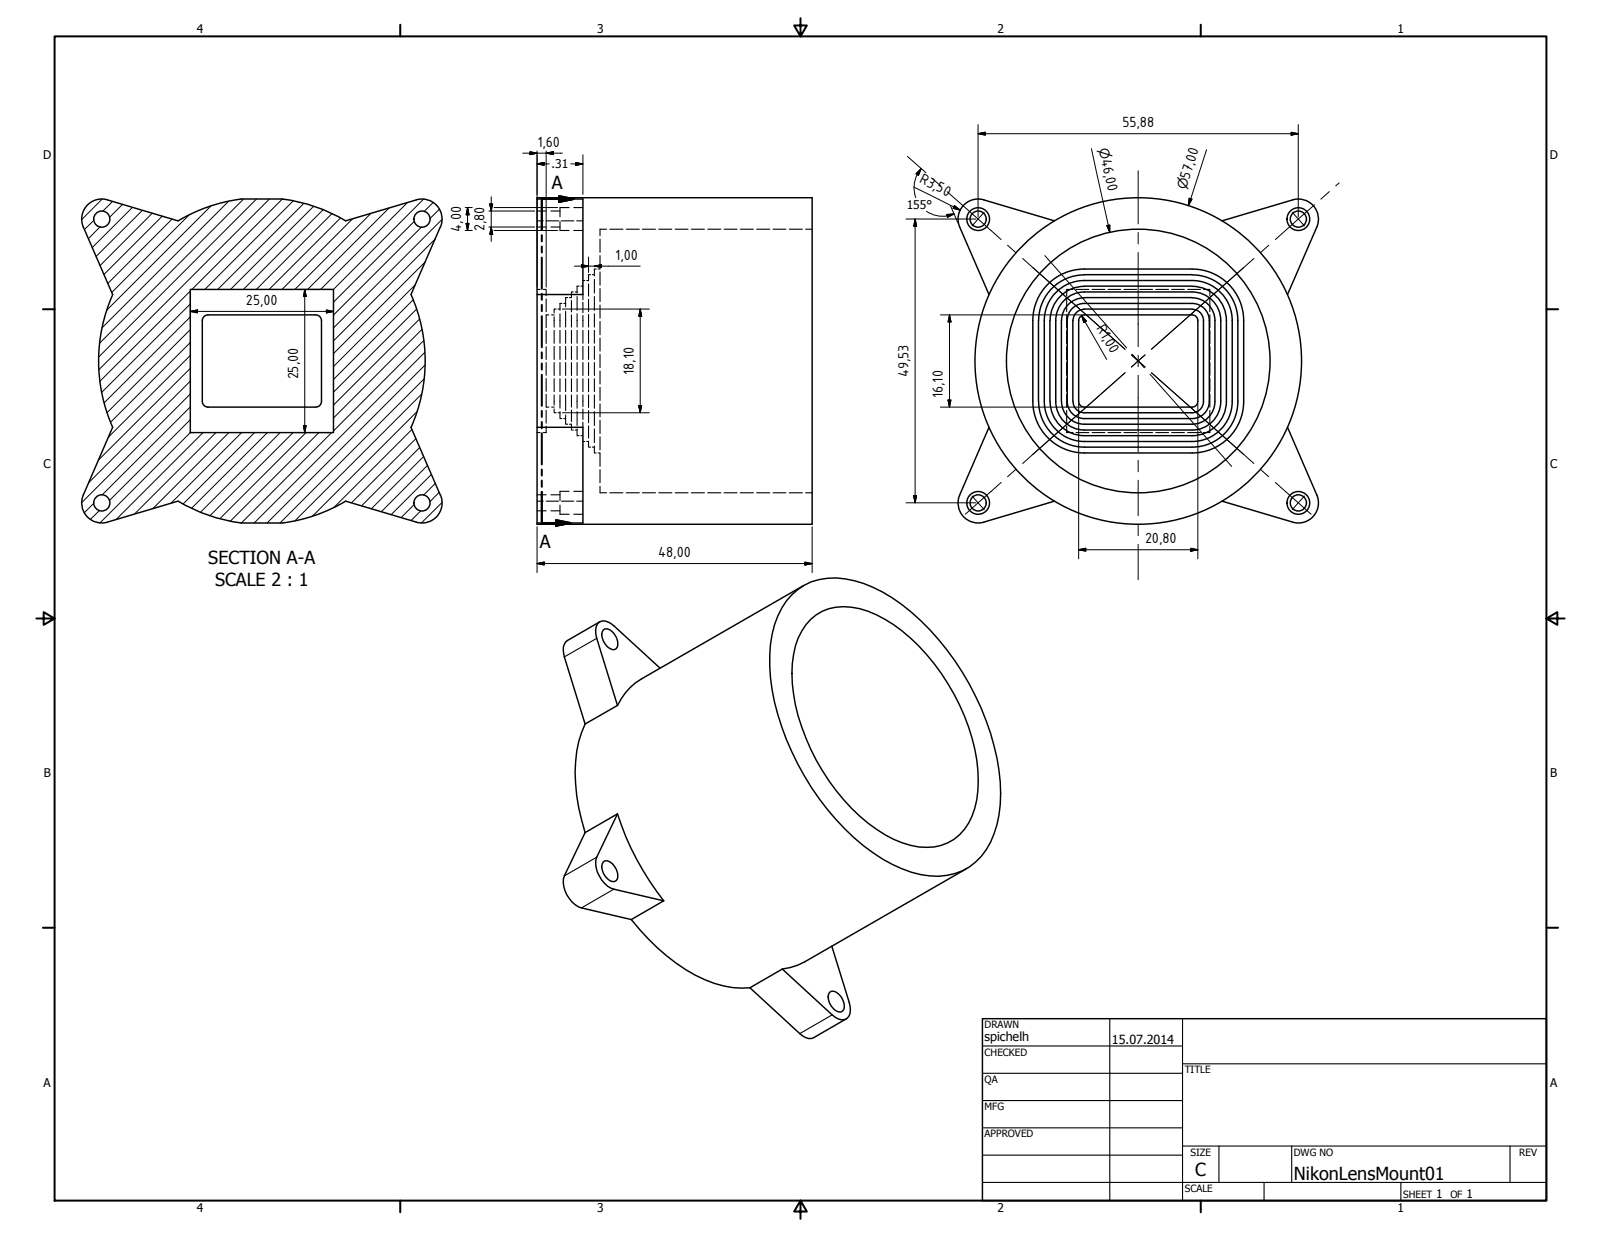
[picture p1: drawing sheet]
<svg xmlns="http://www.w3.org/2000/svg" width="559mm" height="432mm" viewBox="0 0 559 432" stroke-linecap="round" stroke-linejoin="round" font-family="sans-serif">
<!-- layer: Hidden (ANSI) -->
<g fill="none" stroke="#000" stroke-width=".38">
<path d="M187.5 77.1h2.1M187.5 73.7h3.1M187.5 79.2h3.1M190.6 77.1h4.3M192.3 73.7h3.2M192.3 79.2h3.2M195.5 77.3v3.2h3.1M196 77.1h4.3M198.6 72.5h-3.1v3.2M200.3 72.5h3.2M201.3 77.1h2.2M200.3 80.5h3.2"/>
<path d="M202.1 99.9h-.7v2.4M202.8 99.9h.7M203.5 97.9h.6M204.8 97.9h.6M205.4 99.1v4.3M206.1 95.9h-.7v2.1M206.8 95.9h.7M207.5 97.5v4.8M208.1 93.9h-.6v2.4M208.8 93.9h.6M209.4 83.4v4.7M209.4 89.2v4.6"/>
<path d="M209.4 94.9v4.7M211.7 80h-2.3v2.3M212.9 80h4.5M218.6 80h4.5M224.2 80h4.6M229.9 80h4.6M235.6 80h4.6M241.3 80h4.6M247 80h4.6M252.7 80h4.5M258.4 80h4.6M264.1 80h4.6"/>
<path d="M269.8 80h4.5M275.5 80h4.5M281.2 80h2.3M187.5 101h1M189.6 101h1v2.3M190.6 104.3v4.5M190.6 115.4v4.5M191.6 109.9h-1v4.5M192.5 109.9h.9M193.4 110.6v3.6M193.4 115.3v4.5M194.1 107.9h-.7v1.3"/>
<path d="M194.8 107.9h.7M195.5 109.5v4.7M195.5 115.3v4.5M196.1 105.9h-.6v2.4M196.8 105.9h.6M197.4 108.7v5.5M197.4 115.3v4.5M198.1 103.9h-.7v3.2M199.5 104.9v4M199.5 109.9v4.3M199.5 115.3v4.5M200.1 101.9h-.6v2h-.7"/>
<path d="M200.8 101.9h.6M201.4 103.5v4.8M201.4 109.5v4.7M201.4 115.3v4.5M203.5 102.8v1.8M203.5 105.5v3.7M203.5 110.1v4.1M203.5 115.3v4.5M205.4 104.5v4.2M205.4 109.8v4.4M205.4 115.3v4.5M207.5 103.5v4.8"/>
<path d="M207.5 109.5v4.7M207.5 115.3v4.5M209.4 100.7v4.6M209.4 106.5v4.6M209.4 112.2v4.6M209.4 118v4.6M372.3 104.3v4.5M372.3 109.9v4.5M372.3 115.4v4.5M374.5 101h-2.2v2.3M375.6 101h4.4M381.2 101h4.4"/>
<path d="M386.7 101h4.5M392.3 101h4.4M397.8 101h4.5M403.4 101h4.5M408.9 101h4.5M414.5 101h4.5M420.1 101h2.2v2.3M422.3 104.3v4.5M422.3 109.9v4.5M422.3 115.4v4.5M190.6 121v4.5M190.6 126.6v4.4"/>
<path d="M190.6 132.1v4.5M190.6 137.7v4.4h1M193.4 120.9v4.6M193.4 126.6v4.5M193.4 132.2v4.5M193.4 137.9v3.5M195.5 120.9v4.6M195.5 126.6v4.5M195.5 132.2v4.5M195.5 137.9v4.6M197.4 120.9v4.6M197.4 126.6v4.5"/>
<path d="M197.4 132.2v4.5M197.4 137.9v5.4M199.5 120.9v4.6M199.5 126.6v4.5M199.5 132.2v4.5M199.5 137.9v4.2M201.4 120.9v4.6M201.4 126.6v4.5M201.4 132.2v4.5M201.4 137.9v4.6M203.5 120.9v4.6M203.5 126.6v4.5"/>
<path d="M203.5 132.2v4.5M203.5 137.9v4M205.4 120.9v4.6M205.4 126.6v4.5M205.4 132.2v4.5M205.4 137.9v4.3M207.5 120.9v4.6M207.5 126.6v4.5M207.5 132.2v4.5M207.5 137.9v4.6M209.4 123.7v4.6M209.4 129.5v4.5"/>
<path d="M209.4 135.2v4.6M372.3 121v4.5M372.3 126.6v4.4M372.3 132.1v4.5M372.3 137.7v4.4M422.3 121v4.5M422.3 126.6v4.4M422.3 132.1v4.5M422.3 137.7v4.4M187.5 151h1M190.6 148.8v2.2h-1M190.6 143.3v4.4"/>
<path d="M192.5 142.1h.9M193.4 142.7v1.4h.7M194.8 144.1h.7M195.5 143.7v2.4h.6M196.8 146.1h.6M197.4 144.9v3.2h.7M198.8 148.1h.7v2h.6M199.5 143.1v4M200.8 150.1h.6M201.4 149.7v2.4h.7M201.4 143.7v4.8M202.8 152.1h.7"/>
<path d="M203.5 142.8v3.6M203.5 147.4v1.8M203.5 154.1h.6M204.8 154.1h.6M205.4 154v2.1h.7M205.4 143.3v4.3M205.4 148.7v4.2M206.8 156.1h.7M207.5 155.7v2.4h.6M207.5 143.7v4.8M207.5 149.7v4.8M208.8 158.1h.6"/>
<path d="M209.4 141v4.5M209.4 146.7v4.6M209.4 152.5v4.5M209.4 158.2v4.6M372.3 148.8v2.2h2.2M372.3 143.3v4.4M375.6 151h4.4M381.2 151h4.4M386.7 151h4.5M392.3 151h4.4M397.8 151h4.5M403.4 151h4.5"/>
<path d="M408.9 151h4.5M414.5 151h4.5M422.3 143.3v4.4M422.3 148.8v2.2h-2.2M187.5 174.9h2.1M187.5 172.7h3.1M187.5 178.3h3.1M190.6 174.9h4.3M192.3 172.7h3.2M192.3 178.3h3.2M195.5 176.3v3.2h3.1M196 174.9h4.3"/>
<path d="M198.6 171.5h-3.1v3.3M200.3 179.5h3.2M200.3 171.5h3.2M201.3 174.9h2.2M209.4 164v4.5M209.4 169.7v2.3h2.3M212.9 172h4.5M218.6 172h4.5M224.2 172h4.6M229.9 172h4.6M235.6 172h4.6M241.3 172h4.6"/>
<path d="M247 172h4.6M252.7 172h4.5M258.4 172h4.6M264.1 172h4.6M269.8 172h4.5M275.5 172h4.5M281.2 172h2.3"/>
</g>
<!-- layer: Visible (ANSI) -->
<g fill="none" stroke="#000" stroke-width=".51">
<path d="M29.1 79.2l10.2 23.6M37.5 69.8a7 7 0 0 0-7.2 2 7 7 0 0 0-1.2 7.5M37.5 69.8l24.6 7.3M62.2 77.1a57 57 0 0 1 21.9-7.6h14.6a57.5 57.5 0 0 1 22 7.6M145.3 69.8l-24.7 7.3M145.3 69.8a7 7 0 0 1 7.2 2 7 7 0 0 1 1.2 7.5M153.7 79.2l-10.3 23.6M187.5 69.5h16v33.3h-16M187.5 69h96v114h-96zM335 79.2l10.2 23.6M343.4 69.8a7 7 0 0 0-7.2 2 7 7 0 0 0-1.2 7.5M343.4 69.8l24.6 7.3"/>
<path d="M451.2 69.8l-24.7 7.3M451.2 69.8a7 7 0 0 1 7.2 2 7 7 0 0 1 1.2 7.5M459.6 79.2l-10.2 23.6M378.5 93.9h37.6a18 18 0 0 1 18 18M378.5 97.9h37.6a14 14 0 0 1 14 14M378.5 99.9h37.6a12 12 0 0 1 12 12M378.5 95.9h37.6M378.5 99.9a12 12 0 0 0-12 12M378.5 97.9a14 14 0 0 0-14 14M378.5 95.9a16 16 0 0 0-16 16M378.5 93.9a18 18 0 0 0-18 18M416.1 95.9a16 16 0 0 1 16 16"/>
<path d="M39.3 102.8a57 57 0 0 0 0 46.4M66.4 101h50v50h-50zM70.6 111.9a2 2 0 0 1 2-2h37.6a2 2 0 0 1 2 2M70.6 111.9v28.2M112.2 111.9v28.2M143.5 102.9a57 57 0 0 1 0 46.3M360.5 111.9v28.2M362.5 111.9v28.2M364.5 111.9v28.2M366.5 111.9v28.2M368.5 111.9v28.2M370.5 111.9v28.2"/>
<path d="M372.5 111.9v28.2M374.5 111.9v28.2M376.5 111.9v28.2M378.5 109.9h37.6a2 2 0 0 1 2 2M378.5 101.9h37.6a10 10 0 0 1 10 10M378.5 103.9h37.6a8 8 0 0 1 8 8M378.5 105.9h37.6a6 6 0 0 1 6 6M378.5 107.9h37.6M378.5 109.9a2 2 0 0 0-2 2M378.5 107.9a4 4 0 0 0-4 4M378.5 105.9a6 6 0 0 0-6 6M378.5 103.9a8 8 0 0 0-8 8"/>
<path d="M378.5 101.9a10 10 0 0 0-10 10M416.1 107.9a4 4 0 0 1 4 4M418.1 111.9v28.2M420.1 111.9v28.2M422.1 111.9v28.2M424.1 111.9v28.2M426.1 111.9v28.2M428.1 111.9v28.2M430.1 111.9v28.2M432.1 111.9v28.2M434.1 111.9v28.2M39.3 149.2l-10.2 23.6a7 7 0 0 0 1.2 7.4 7 7 0 0 0 7.2 2.1l24.6-7.4a58 58 0 0 0 22 7.6l14.6 .1a57.5 57.5 0 0 0 22-7.7l24.6 7.3a7 7 0 0 0 7.2-2 7 7 0 0 0 1.2-7.4"/>
<path d="M70.6 140.1a2 2 0 0 0 2 2h37.6a2 2 0 0 0 2-2M143.4 149.2l10.3 23.6M187.5 149.2h16v33.4h-16M345.2 149.2l-10.2 23.6a7 7 0 0 0 1.2 7.4 7 7 0 0 0 7.2 2.1l24.6-7.4M360.5 140.1a18 18 0 0 0 18 18M362.5 140.1a16 16 0 0 0 16 16M364.5 140.1a14 14 0 0 0 14 14M366.5 140.1a12 12 0 0 0 12 12M368.5 140.1a10 10 0 0 0 10 10M370.5 140.1a8 8 0 0 0 8 8M372.5 140.1a6 6 0 0 0 6 6M374.5 140.1a4 4 0 0 0 4 4"/>
<path d="M376.5 140.1a2 2 0 0 0 2 2M418.1 140.1a2 2 0 0 1-2 2h-37.6M420.1 140.1a4 4 0 0 1-4 4h-37.6M422.1 140.1a6 6 0 0 1-6 6h-37.6M424.1 140.1a8 8 0 0 1-8 8h-37.6M426.1 140.1a10 10 0 0 1-10 10h-37.6M428.1 140.1a12 12 0 0 1-12 12h-37.6M430.1 140.1a14 14 0 0 1-14 14h-37.6M432.1 140.1a16 16 0 0 1-16 16h-37.6M434.1 140.1a18 18 0 0 1-18 18h-37.6M449.4 149.2l10.2 23.6a7 7 0 0 1-1.2 7.4 7 7 0 0 1-7.2 2.1l-24.7-7.4M210.6 219.9a2.29 2.29 0 0 1 3.1 .6 4.9 4.9 0 0 1 1.4 5.9 2.29 2.29 0 0 1-3.1-.7 4.9 4.9 0 0 1-1.4-5.8z"/>
<path d="M276.4 207.6a21.7 21.7 0 0 1 21.7-4.9 56.8 56.8 0 0 1 26.4 17.1 92.5 92.5 0 0 1 24.6 53.2 39.1 39.1 0 0 1-4.9 23.6 20.7 20.7 0 0 1-22.8 8.7 54.5 54.5 0 0 1-26.5-15.9 93.2 93.2 0 0 1-26-52.8 41.4 41.4 0 0 1 4-24.3l1.5-2.5zM283 216.2a17.2 17.2 0 0 1 17-3.7 48.5 48.5 0 0 1 23.4 16 73.5 73.5 0 0 1 17.9 40.5 30 30 0 0 1-4.7 20.5 17.2 17.2 0 0 1-18.8 5.6 44.8 44.8 0 0 1-20.6-13 74.3 74.3 0 0 1-20.7-43.5 32.4 32.4 0 0 1 3.3-18.3l1.5-2.2zM198.1 223.6a4 4 0 0 0-1.4 4.4l7.5 24.7a43 43 0 0 0-2.9 25l.7 4.3 2.2 8.6-7.2 15.2a9.7 9.7 0 0 0 5.9 11.1l17.4 4.1a69.8 69.8 0 0 0 25.8 21 32.3 32.3 0 0 0 15.6 2.8l17.4 16a4.6 4.6 0 0 0 4.9 1.4M230.4 233.2l-16.2-14.8a4.6 4.6 0 0 0-5-1.2 4.9 4.9 0 0 0-.9 5.6l7.2 23.5a21.3 21.3 0 0 1 8.4-9.3M215.5 284.1a97.2 97.2 0 0 0 16.1 30.4l-17.4-4.1a10.1 10.1 0 0 1-6.2-10.1zM210.6 300.9a2.29 2.29 0 0 1 3.1 .6 4.9 4.9 0 0 1 1.4 5.8 2.29 2.29 0 0 1-3.1-.6 4.9 4.9 0 0 1-1.4-5.8zM290.3 330.3l6.1 19.6a5.5 5.5 0 0 1-.8 5.6 4 4 0 0 1-5.2-1.2l-17.4-16 5.4-1.4 2.4-1.1M289.6 346.4a2.28 2.28 0 0 1 3.1 .6 4.7 4.7 0 0 1 1.4 5.9 2.21 2.21 0 0 1-3.1-.7 4.9 4.9 0 0 1-1.4-5.8z"/>
<circle cx="35.5" cy="76.5" r="2.83"/>
<circle cx="147.3" cy="76.5" r="2.83"/>
<circle cx="341.4" cy="76.5" r="2.83"/>
<circle cx="341.4" cy="76.5" r="4"/>
<circle cx="453.2" cy="76.5" r="2.83"/>
<circle cx="453.2" cy="76.5" r="4"/>
<circle cx="397.3" cy="126" r="57"/>
<circle cx="397.3" cy="126" r="46"/>
<circle cx="35.5" cy="175.5" r="2.83"/>
<circle cx="147.3" cy="175.5" r="2.83"/>
<circle cx="341.4" cy="175.5" r="2.83"/>
<circle cx="341.4" cy="175.5" r="4"/>
<circle cx="453.2" cy="175.5" r="2.83"/>
<circle cx="453.2" cy="175.5" r="4"/>
</g>
<!-- layer: Visible Narrow (ANSI) -->
<path d="M208.3 222.8l-11.3 6.5M208.3 299.2l-11.3 6.6M214.2 310.4l-11.3 6.5M290.4 354.3l-11.3 6.5" fill="none" stroke="#000" stroke-width=".38"/>
<path d="M209.4 217l-11.3 6.6M280.5 204.4l-56.6 32.6M215.5 246.3l-11.3 6.4M215.5 284.1l-11.3 6.5M231.6 314.5l-11.3 6.5M337.4 303.2l-56.6 32.6M273 338.3l-11.3 6.5M295.3 355.7l-11.3 6.5" fill="none" stroke="#000" stroke-width=".51"/>
<!-- layer: Section Line (ANSI) -->
<g fill="none" stroke="#000" stroke-width=".7">
<path d="M195.1 68.5l5.1 1-5.1 1zM200.2 69.5h-11.1v10.8M189.1 82.1v2.2M189.1 86v2.1M189.1 89.9v10.9M189.1 102.6v2M189.1 106.4v2.2M189.1 110.4v10.8M189.1 123v2.1M189.1 126.9v2.1M189.1 130.8v10.9M189.1 143.4v2.1"/>
<path d="M189.1 147.3v2.2M189.1 151.3v10.8M189.1 163.9v2.1M189.1 167.8v2.1M189.1 171.7v10.9h10M194.1 181.5l5 1.1-5 .9z"/>
</g>
<path d="M195.1 70.5l5.1-1zM195.1 68.5l5.1 1-5.1 1zM194.1 183.5l5-.9zM194.1 181.5l5 1.1-5 .9z" fill="#000" stroke="#000" stroke-width=".7"/>
<!-- layer: Border (ANSI) -->
<g fill="none" stroke="#000" stroke-width=".7">
<path d="M19 12.7h520.8v406.4h-520.8zM139.7 8.6v4.1M279.4 6.3v6.4l-2.2-3.8h4.4l-2.2 3.8M419.1 8.6v4.1M15 107.9h4M539.8 107.9h4M12.7 215.9h6.3l-3.8-2.2v4.4l3.8-2.2M539.8 215.9l3.8 2.2v-4.4l-3.8 2.2h6.3M15 323.8h4M539.8 323.8h4M139.7 419.1v4.1M279.4 419.1l2.2 3.8h-4.4l2.2-3.8v6.3"/>
<path d="M419.1 419.1v4.1"/>
</g>
<!-- layer: Title (ANSI) -->
<g fill="none" stroke="#000" stroke-width=".38">
<path d="M387.3 355.6v63.5M412.7 355.6v63.5M342.9 365.1h69.8M342.9 374.6h69.8M412.7 371.3h127.1M342.9 384.2h69.8M342.9 393.7h69.8M342.9 412.7h196.9M342.9 403.2h69.8M412.7 400h127.1M425.4 400v12.7M441.2 412.7v6.4"/>
<path d="M450.8 400v12.7M488.9 412.7v6.4M527 400v12.7"/>
</g>
<path d="M342.9 355.6h196.9v63.5h-196.9z" fill="none" stroke="#000" stroke-width=".51"/>
<!-- layer: Hatch (ANSI) -->
<g fill="none" stroke="#000" stroke-width=".35">
<path d="M32.8 76.9l-3.3 3.2M34.9 79.2l-4 4.1M35.6 69.5l-7 7.1M39.3 70.3l-3.4 3.4M42.8 71.3l-4.6 4.6M46.2 72.4l-14 14M49.7 73.4l-16.2 16.1M53.1 74.4l-18.2 18.3M56.6 75.4l-20.3 20.4M60.1 76.5l-22.4 22.4M66.2 74.9l-27.2 27.2M73.7 71.9l-36.5 36.4"/>
<path d="M79.8 70.2l-44.2 44.2M85 69.5l-50.2 50.3M89.5 69.5l-55 55.1M94 69.5l-59.5 59.5M98.6 69.5l-31.6 31.5M102.4 70.1l-30.9 30.9M106 71l-30 30M109.5 72l-29 29M112.8 73.2l-27.8 27.8M115.9 74.5l-26.4 26.5M118.8 76.1l-24.9 24.9M123.1 76.4l-24.7 24.6"/>
<path d="M129.5 74.5l-26.6 26.5M135.8 72.6l-28.4 28.4M142.2 70.7l-30.3 30.3M144.6 77.3l-28.2 28.2M147.1 79.2l-30.7 30.8M147.8 69.5l-31.4 31.5M151.2 70.7l-3.1 3.1M153.4 73l-3.3 3.3M154.2 76.6l-37.8 37.9M145 99.4l-28.6 28.6M148.4 91.4l-32 32M151.8 83.5l-35.4 35.5"/>
<path d="M66.4 119.6l-27.8 27.8M66.4 115.1l-29.1 29M66.4 110.6l-30.1 30.1M66.4 106.1l-30.9 30.9M66.4 101.6l-31.5 31.5M144.2 104.6l-27.8 27.9M145.4 107.9l-29 29M146.4 111.4l-30 30M147.3 115l-30.9 30.9M147.9 118.9l-31.5 31.5M66.4 137.5l-37.8 37.9M66.4 133l-35.5 35.5"/>
<path d="M66.4 128.6l-32 32M66.4 124.1l-28.6 28.6M147.1 137.6l-44.2 44.2M148 132.3l-50.3 50.3M148.3 123l-59.6 59.6M148.3 127.4l-55.1 55.2M66.4 151l-31.5 31.5M66.4 146.5l-28.2 28.3M66.4 142l-30.7 30.7M70.9 151l-30.4 30.4M75.4 151l-28.5 28.5M79.9 151l-26.6 26.5"/>
<path d="M84.3 151l-24.6 24.6M88.8 151l-24.9 24.9M93.3 151l-26.4 26.4M97.8 151l-27.8 27.8M102.3 151l-29 29M106.8 151l-30 30M111.3 151l-30.9 30.9M115.8 151l-31.5 31.6M143.8 149.9l-27.2 27.2M145.2 153.1l-22.5 22.4M145.5 143.7l-36.4 36.4M146.5 156.2l-20.3 20.4"/>
<path d="M147.9 159.3l-18.3 18.3M32.7 175.7l-3.3 3.3M34.7 178.2l-3.1 3.1M144.5 176.1l-4.5 4.6M146.9 178.3l-3.5 3.4M149.2 162.4l-16.1 16.2M150.6 165.6l-14.1 14M152 168.7l-4.2 4.1M153.3 171.8l-3.2 3.3M154.2 175.5l-7.1 7"/>
</g>
<!-- layer: Dimension (ANSI) -->
<g fill="none" stroke="#000" stroke-width=".35">
<path d="M182.4 53.5h13.9M185 53l2.5 .5-2.5 .5zM187.5 57.2l2.4-.5v1zM187.5 52.7v47.5M187.5 57.2h4.2M190.6 53.5l2.6-.5v1zM190.6 52.7v47.5M199.2 57.2h4.3M201 56.7l2.5 .5-2.5 .5zM203.5 54v13.9M321.5 58.9l-1.4 2M341.4 46.7l2.5-.5v1z"/>
<path d="M341.4 46.7h111.7M341.4 43.5v32.2M380.9 51.9l6.4 29.2M421.1 52.3l-6.3 19.5M450.7 46.2l2.4 .5-2.4 .5zM453.1 43.5v32.2M162.4 72.5h2.4M162.7 78h1l-.5 2.5zM163.2 72.5l.5 2.5h-1zM163.2 72.5v8M170.6 79.2h16M170.6 73.7h16"/>
<path d="M170.9 71.2h1.1l-.6 2.5zM171.4 79.2l.6 2.6h-1.1zM171.4 68.7v15.6M172.5 72.5h22.1M316.2 76.5h24.4M318.9 65.3l16.3 8M319.4 76.5l.5 2.5h-1zM319.4 76.5v99M319.7 60.6l1.8-1.7-1 2.3zM320.1 60.9a10 10 0 0 0-.4 8.1M323.4 73.8a10 10 0 0 0 9.6 .9M330.5 74.9l2.5-.2-2.3 1.1z"/>
<path d="M331.7 71.8l2.6 6M333.1 71.8l2.1 1.5-2.5-.6zM386.3 78.7l1-.2v2.6zM415.1 69.2l1 .3-1.3 2.3zM162.4 80.5h2.4M172.5 80.5h22.1M200.5 92.9h23M202.9 92.4l2.5 .5-2.5 .5zM205.4 89.7v5.4M207.5 92.9l2.4-.5v1zM66.4 108.7l2.5-.5v1zM66.4 108.7h50"/>
<path d="M66.4 101.8v10.1M103.2 101h12.4M106.4 101l.5 2.5h-1zM106.4 101v50M113.9 108.2l2.5 .5-2.5 .5zM116.4 101.8v10.1M196.3 107.9h30.3M223.5 107.9l.5 2.5h-1.1zM223.5 107.9v36.2M328.2 109.9h49.5M331.4 109.9l.5 2.5h-1zM331.4 109.9v32.2"/>
<path d="M377.5 110.2l1.7 1.9-.9 .5zM377.5 110.2l8.8 15.3M330.9 139.6h1l-.5 2.5zM103.2 151h12.4M105.9 148.5h1l-.5 2.5zM196.3 144.1h30.3M222.9 141.6h1.1l-.5 2.5zM328.2 142.1h49.5M376.5 140.9v3.4M376.5 144.6v50.5M418.1 140.9v3.4M418.1 144.6v4.8"/>
<path d="M418.1 149.6v45.5M316.2 175.5h24.4M318.9 173h1l-.5 2.5zM187.5 196.7l2.4-.5v1zM187.5 183.8v16.1M187.5 196.7h96M280.9 196.2l2.6 .5-2.6 .5zM283.5 183.8v16.1M376.5 191.9l2.5-.5v1zM376.5 191.9h41.6M415.6 191.4l2.5 .5-2.5 .5z"/>
</g>
<g fill="#000" stroke="#000" stroke-width=".35">
<path d="M185 54l2.5-.5zM185 53l2.5 .5-2.5 .5zM187.5 57.2l2.4-.5zM187.5 57.2l2.4-.5v1zM190.6 53.5l2.6-.5zM190.6 53.5l2.6-.5v1zM201 57.7l2.5-.5zM201 56.7l2.5 .5-2.5 .5zM341.4 46.7l2.5-.5zM341.4 46.7l2.5-.5v1zM450.7 47.2l2.4-.5zM450.7 46.2l2.4 .5-2.4 .5z"/>
<path d="M162.7 78l.5 2.5zM162.7 78h1l-.5 2.5zM163.2 72.5l.5 2.5zM163.2 72.5l.5 2.5h-1zM170.9 71.2l.5 2.5zM170.9 71.2h1.1l-.6 2.5zM319.4 76.5l.5 2.5zM319.4 76.5l.5 2.5h-1zM321.5 58.9l-1 2.3zM319.7 60.6l1.8-1.7-1 2.3zM330.7 75.8l2.3-1.1zM330.5 74.9l2.5-.2-2.3 1.1z"/>
<path d="M332.7 72.7l2.5 .6zM333.1 71.8l2.1 1.5-2.5-.6zM386.3 78.7l1 2.4zM386.3 78.7l1-.2v2.6zM415.1 69.2l-.3 2.6zM415.1 69.2l1 .3-1.3 2.3zM171.4 79.2l.6 2.6zM171.4 79.2l.6 2.6h-1.1zM202.9 93.4l2.5-.5zM202.9 92.4l2.5 .5-2.5 .5zM207.5 92.9l2.4-.5zM207.5 92.9l2.4-.5v1z"/>
<path d="M66.4 108.7l2.5-.5zM66.4 108.7l2.5-.5v1zM106.4 101l.5 2.5zM106.4 101l.5 2.5h-1zM113.9 109.2l2.5-.5zM113.9 108.2l2.5 .5-2.5 .5zM223.5 107.9l.5 2.5zM223.5 107.9l.5 2.5h-1.1zM331.4 109.9l.5 2.5zM331.4 109.9l.5 2.5h-1zM377.5 110.2l1.7 1.9zM377.5 110.2l1.7 1.9-.9 .5z"/>
<path d="M330.9 139.6l.5 2.5zM330.9 139.6h1l-.5 2.5zM105.9 148.5l.5 2.5zM105.9 148.5h1l-.5 2.5zM222.9 141.6l.6 2.5zM222.9 141.6h1.1l-.5 2.5zM318.9 173l.5 2.5zM318.9 173h1l-.5 2.5zM187.5 196.7l2.4-.5zM187.5 196.7l2.4-.5v1zM280.9 197.2l2.6-.5zM280.9 196.2l2.6 .5-2.6 .5z"/>
<path d="M376.5 191.9l2.5-.5zM376.5 191.9l2.5-.5v1zM415.6 192.4l2.5-.5zM415.6 191.4l2.5 .5-2.5 .5z"/>
</g>
<!-- layer: Centerline (ANSI) -->
<g fill="none" stroke="#000" stroke-width=".35">
<path d="M316.7 54.6l6.5 5.7M397.3 59.6v18.6M325.4 62.3l3 2.6M330.6 66.9l15.3 13.6M458.8 71.5l-10.1 9M464 66.9l-3 2.6M467.4 63.8l-1.2 1.1M345.8 80.4l3.6 3.2M351.7 85.6l2.9 2.7M356.9 90.2l35.8 31.7M397.3 81.2v4M397.3 88.1v32.9"/>
<path d="M437.6 90.2l-35.7 31.7M442.8 85.6l-2.9 2.7M448.8 80.4l-3.7 3.2M392.7 130.1l-35.8 31.7M394.9 123.9l4.8 4.2M397.3 124v4M397.3 131v26.7M399.7 123.9l-4.8 4.2M401.9 130.1l35.7 31.7M345.9 171.6l-9 7.9M349.4 168.4l-3.6 3.2M354.6 163.8l-2.9 2.6"/>
<path d="M397.3 160.7v4M397.3 167.6v12.4M439.9 163.8l2.9 2.6M445.1 168.4l3.7 3.2M448.7 171.6l8.9 7.9M397.3 183v4M397.3 190v12.4"/>
</g>
<!-- layer: Center Mark (ANSI) -->
<path d="M343.5 74.1l-4.2 4.8M451 74.1l4.3 4.8M364.7 89.2l28.5 32.2M395.2 123.6l4.2 4.8M401.4 130.6l28.5 32.2M339.3 173.2l4.2 4.7M455.3 173.2l-4.3 4.7" fill="none" stroke="#000" stroke-width=".35"/>
<g font-size="6.3">
<text x="192.6" y="66">A</text>
<text x="188.5" y="191.5">A</text>
<text x="72.7" y="197">SECTION A-A</text>
<text x="75.1" y="204.5">SCALE 2 : 1</text>
<text x="417.2" y="410.6">C</text>
<text x="451.6" y="411.9">NikonLensMount01</text>
</g>
<g font-size="5.5">
<text x="391.8" y="44.4">55,88</text>
<text x="187.6" y="51.2">1,60</text>
<text x="384.4" y="55.9" transform="rotate(78 384.4 55.9)">46,00</text>
<text x="320.7" y="63.6" transform="rotate(27 320.7 63.6)">R3,50</text>
<text x="415.1" y="62.7" transform="rotate(-72 415.1 62.7)">57,00</text>
<text x="160.9" y="81" transform="rotate(-90 160.9 81)">4,00</text>
<text x="169.2" y="80.8" transform="rotate(-90 169.2 80.8)">2,80</text>
<text x="214.8" y="90.6">1,00</text>
<text x="85.9" y="106.4">25,00</text>
<text x="382.6" y="114.4" transform="rotate(60 382.6 114.4)">R1,00</text>
<text x="221.2" y="130.8" transform="rotate(-90 221.2 130.8)">18,10</text>
<text x="317.1" y="131.7" transform="rotate(-90 317.1 131.7)">49,53</text>
<text x="104.1" y="132.5" transform="rotate(-90 104.1 132.5)">25,00</text>
<text x="329.1" y="138.9" transform="rotate(-90 329.1 138.9)">16,10</text>
<text x="399.7" y="189.6">20,80</text>
<text x="229.7" y="194.4">48,00</text>
</g>
<g font-size="4.6">
<text x="383.5" y="52.1" transform="rotate(78 383.5 52.1)">⌀</text>
<text x="413.9" y="66.5" transform="rotate(-72 413.9 66.5)">⌀</text>
</g>
<g font-size="4.4">
<text x="343.7" y="363.5">spichelh</text>
<text x="388.1" y="364.3">15.07.2014</text>
</g>
<g font-size="4.2">
<text x="68.7" y="11.7">4</text>
<text x="208.4" y="11.7">3</text>
<text x="348.1" y="11.7">2</text>
<text x="487.8" y="11.7">1</text>
<text x="15.1" y="55.5">D</text>
<text x="192.5" y="58.7">.31</text>
<text x="540.9" y="55.5">D</text>
<text x="316.5" y="72.9">155°</text>
<text x="15.2" y="163.4">C</text>
<text x="541" y="163.4">C</text>
<text x="15.3" y="271.4">B</text>
<text x="541.1" y="271.4">B</text>
<text x="15.2" y="379.3">A</text>
<text x="541" y="379.3">A</text>
<text x="501.3" y="418.3">1</text>
<text x="511.8" y="418.3">1</text>
<text x="68.7" y="423.2">4</text>
<text x="208.4" y="423.2">3</text>
<text x="348.1" y="423.2">2</text>
<text x="487.8" y="423.2">1</text>
</g>
<g font-size="3.5">
<text x="343.7" y="358.9">DRAWN</text>
<text x="343.7" y="368.5">CHECKED</text>
<text x="413.5" y="374.6">TITLE</text>
<text x="343.7" y="378">QA</text>
<text x="343.7" y="387.5">MFG</text>
<text x="343.7" y="397.1">APPROVED</text>
<text x="415.5" y="403.4">SIZE</text>
<text x="451.6" y="403.4">DWG NO</text>
<text x="530.3" y="403.4">REV</text>
<text x="413.5" y="416.1">SCALE</text>
<text x="489.7" y="418.3">SHEET</text>
<text x="506.2" y="418.3">OF</text>
</g>
</svg>
